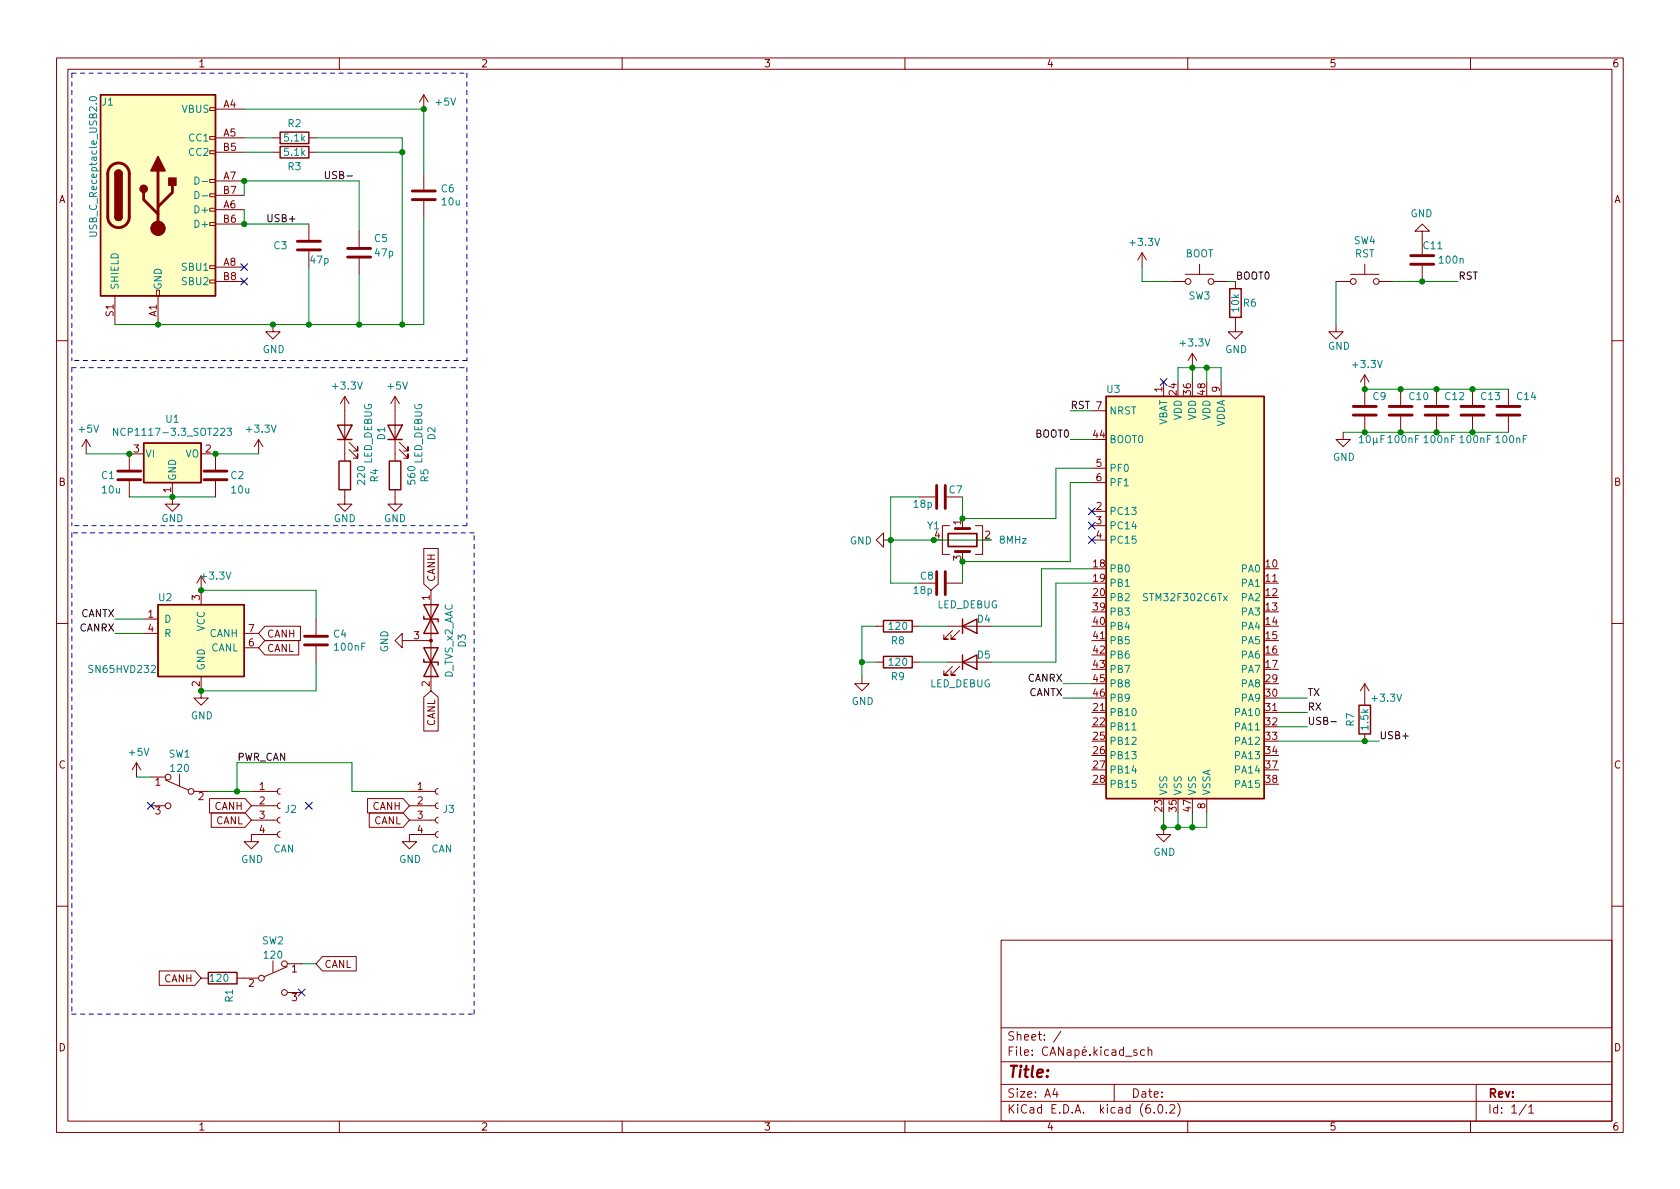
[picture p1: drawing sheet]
<svg xmlns="http://www.w3.org/2000/svg" width="297mm" height="210mm" viewBox="0 0 297 210" stroke-linecap="round" stroke-linejoin="round" font-family="sans-serif">
<g fill="none" stroke="#840000" stroke-width=".18">
<path d="M10 10.2h277v190.1h-277zM12 12.2h273v186.1h-273zM37.1 19h1v.6h-1zM38.1 19.3h5.1M60 10.2v2M74.9 16.8l-.7 1.2M74.9 16.8v2.5M74.9 16.8l.8 1.2M110 10.2v2M160 10.2v2M210 10.2v2M260 10.2v2"/>
<path d="M37.1 39.4h1v.5h-1zM37.1 36.8h1v.5h-1zM37.1 34.3h1v.5h-1zM37.1 31.7h1v.6h-1zM37.1 26.7h1v.5h-1zM37.1 24.1h1v.5h-1zM38.1 24.4h5.1M38.1 26.9h5.1M38.1 37.1h5.1M38.1 32h5.1M38.1 39.6h5.1M38.1 34.5h5.1"/>
<path d="M48.3 24.4h1.2M48.3 26.9h1.2M54.6 24.4h1.3M54.6 26.9h1.3M54.6 39.6v2.8M74.9 30.7v2.8M74.9 35.6v2.7M20.3 52.3v5.1M27.7 51.3h.5v1h-.5zM27.9 52.3v5.1M37.1 49.5h1v.5h-1zM37.1 47h1v.5h-1z"/>
<path d="M38.1 49.8h5.1M38.1 47.2h5.1M48.3 57.4v1.3h1.2l-1.2 1.2-1.3-1.2h1.3M54.6 44.4v2.8M63.5 40.9v2.8M63.5 45.7v2.8M201.9 44.7l-.7 1.3M201.9 44.7v2.5M201.9 44.7l.8 1.3M207 49.8h2.5M209.5 48.5h5.1M212.1 46.7v1.8"/>
<path d="M214.6 49.8h2.6M218.4 56.1v2.6h1.3l-1.3 1.2-1.2-1.2h1.2M218.4 49.8v1.2M236.2 57.4v1.3h1.3l-1.3 1.2-1.3-1.2h1.3M236.2 49.8h2.6M238.8 48.5h5M241.3 46.7v1.8M243.8 49.8h2.6M251.5 40.9h1.2l-1.2-1.3-1.3 1.3h1.3v4.1M251.5 47v2.8M10 60.2h2M15.2 77.7l-.7 1.3"/>
<path d="M15.2 77.7v2.6M15.2 77.7l.8 1.3M45.7 77.7l-.7 1.3M45.7 77.7v2.6M45.7 77.7l.8 1.3M61 70.1v11.4M61 70.1l-.8 1.3M61 70.1l.7 1.3M61.7 79.5l1.5 1.5v-.7v.7h-.7M61.7 78.2l1.5 1.6v-.8v.8h-.7M69.8 70.1v11.4M69.8 70.1l-.7 1.3"/>
<path d="M69.8 70.1l.8 1.3M70.6 79.5l1.5 1.5v-.7v.7h-.7M70.6 78.2l1.5 1.6v-.8v.8h-.7M193 72.6h2.6M205.7 67.6v2.5M210.8 62.5l-.7 1.2M210.8 62.5v2.5M210.8 62.5l.8 1.2M215.9 67.6v2.5M237.5 76.4v1.3h1.3l-1.3 1.3-1.3-1.3h1.3M241.3 66.3v5.3M241.3 73.7v2.7"/>
<path d="M241.3 66.3l-.8 1.3M241.3 66.3l.8 1.3M247.6 68.8v2.8M247.6 73.7v2.7M254 68.8v2.8M254 73.7v2.7M260.3 68.8v2.8M260.3 73.7v2.7M266.7 68.8v2.8M266.7 73.7v2.7M285 60.2h2M22.9 85.1v2.8"/>
<path d="M25.4 80.3h-2.5v2.8M30.5 85.3v3.8h1.2l-1.2 1.3-1.3-1.3h1.3M35.6 80.3h2.5v2.8M38.1 85.1v2.8M61 86.6v2.5h1.2l-1.2 1.3-1.3-1.3h1.3M69.8 86.6v2.5h1.3l-1.3 1.3-1.2-1.3h1.2M74.9 97h2.6v6.3l-1.3 1.1-1.3-1.1zM156.2 95.5v-1.3l-1.3 1.3 1.3 1.3v-1.3h1.3M162.6 87.9h2.8M167.9 93h-1.3v5h1.3M170.2 93v.5M170.2 97.5v.5"/>
<path d="M172.5 93h1.2v5h-1.2M193 90.4h2.6M193 93h2.6M193 95.5h2.6M193 82.8h2.6M193 85.3h2.6M10 110.2h2M25.4 109.5h2.5M25.4 112h2.5M34.8 103.1l.8-1.3v5.1M35.6 119.6v3.8h1.2l-1.2 1.3-1.3-1.3h1.3M43.2 112h2.5"/>
<path d="M43.2 114.5h2.5M46.8 110.7h6.3v2.6h-6.3l-1.1-1.3zM46.8 113.3h6v2.5h-6l-1.1-1.3zM55.9 109.5v2.8M55.9 114.3v2.8M71.1 113.3v-1.3l-1.3 1.3 1.3 1.2v-1.2h5.1M76.2 104.4v17.8M152.4 119.6v1.3h1.3l-1.3 1.3-1.3-1.3h1.3M154.9 117.1h1.3M154.9 110.7h1.3M161.3 117.1h1.3M161.3 110.7h1.3"/>
<path d="M167.4 103.1h2.8M167.6 117.1h5.1M167.6 110.7h7.7M168.4 117.9l-1.5 1.5h.7h-.7v-.8M168.4 111.5l-1.5 1.5h.7h-.7v-.7M169.7 117.9l-1.6 1.5h.8h-.8v-.8M169.7 111.5l-1.6 1.5h.8h-.8v-.7M193 113.3h2.6M223.5 103.1h2.6M285 110.2h2M24.1 134.9l-.7 1.2M24.1 134.9v2.5"/>
<path d="M24.1 134.9l.8 1.2M26.7 137.4h2.5M29.2 137.9l4.1 1.8M31.7 136.9v2M34.3 139.9h2.5M44.4 139.9h4.6M49.5 139.4l-.3 .2-.2 .3 .2 .4 .3 .2M72.4 139.9h4.6M74.9 123.3l1.3-1.1 1.3 1.1v6h-2.6zM77.5 139.4l-.4 .2-.1 .3 .1 .4 .4 .2M193 126h2.6M223.5 126h2.6"/>
<path d="M241.3 120.9l-.8 1.3M241.3 120.9v3.8M241.3 129.8v1.3M241.3 120.9l.8 1.3M26.7 142.5h2.5M37 141.2h6.3l1.1 1.3-1.1 1.3h-6.3zM37.4 143.8h5.9l1.1 1.2-1.1 1.3h-5.9zM44.4 145h4.6M44.4 142.5h4.6M49 147.6h-4.6v1.2h1.3l-1.3 1.3-1.2-1.3h1.2M49.5 147.1l-.3 .1-.2 .4 .2 .3 .3 .2M49.5 144.5l-.3 .2-.2 .3 .2 .4 .3 .1"/>
<path d="M49.5 142l-.3 .1-.2 .4 .2 .3 .3 .2M65 141.2h6.3l1.1 1.3-1.1 1.3h-6.3zM65.3 143.8h6l1.1 1.2-1.1 1.3h-6zM72.4 145h4.6M72.4 142.5h4.6M77 147.6h-4.6v1.2h1.3l-1.3 1.3-1.3-1.3h1.3M77.5 147.1l-.4 .1-.1 .4 .1 .3 .4 .2M77.5 144.5l-.4 .2-.1 .3 .1 .4 .4 .1M77.5 142l-.4 .1-.1 .4 .1 .3 .4 .2M205.7 146.3v1.3h1.3l-1.3 1.2-1.2-1.2h1.2M213.4 141.2v2.6M10 160.2h2"/>
<path d="M28.2 171.7h6.2l1.2 1.3-1.2 1.2h-6.2zM35.6 173h1.2M41.9 173h3.8M48.3 169.9v2.1M50.8 170.9l-4.1 1.8M50.8 170.4h2.5M50.8 175.5h2.5M57 169.2h6v2.5h-6l-1.1-1.3zM177 166.3h108v32h-108zM285 160.2h2M60 198.3v2M110 198.3v2"/>
<path d="M160 198.3v2M177 194.8h108M177 191.8h108M177 187.8h108M177 181.8h108M178.4 185.8h.5M179.1 185.1h-.7v1.5M179.7 185.1v.2M179.7 185.6v1M180.4 185.1v1.3l.2 .2M181.1 186.1l.8-.1-.1-.3-.4-.1-.3 .2 .1 .8h.6M182.5 186.5v.1"/>
<path d="M182.5 185.7v.1M185.2 185.3a.6 .6 0 0 0-.7 0 .6 .6 0 0 0-.2 .7 .56 .56 0 0 0 .3 .6 .56 .56 0 0 0 .6-.1M185.6 186.6l.5-1.5 .5 1.5M185.8 186.2h.7M186.5 192.5l-.4 1h1M186.9 193v1M187.6 182.4l-1.3 1.9M188 185.1v1.5l-.9-1.5v1.5M188.7 185.7h.6l.1 .9M189.4 186l-.5 .1a.29 .29 0 0 0-.3 .2 .29 .29 0 0 0 .3 .3h.5M190.1 185.7l.4-.1 .3 .3v.4l-.2 .3h-.5M190.1 185.6v1.5"/>
<path d="M191.4 186.1l.7-.1-.1-.3-.4-.1-.2 .2v.8h.6M191.9 185.1l-.3 .2M192.7 186.5v.1M193.4 185.1v1.5M193.6 186.1l.4 .5M194 185.6l-.6 .6M194.6 185.1v.2M194.6 185.6v1M196 185.7l-.4-.1-.3 .3v.4l.1 .3h.6M196.6 185.7h.6l.1 .9M197 191.8v3M197.3 186l-.5 .1a.29 .29 0 0 0-.2 .2 .29 .29 0 0 0 .2 .3h.5"/>
<path d="M198.6 185.7l-.4-.1-.3 .3v.4l.2 .3h.5M198.6 185.1v1.5M199 186.8h1.1M201 185.7l-.4-.1-.2 .2 .1 .3 .5 .1v.4h-.6M202.4 185.7l-.5-.1-.3 .3v.4l.2 .3h.6M203 185.8l.2-.2 .4 .1v.9M203 185.1v1.5M204.1 196.7v.1M204.9 195.4l.2-.1a.81 .81 0 0 1 .6 .7 .81 .81 0 0 1-.3 .8h-.2a.81 .81 0 0 1-.6-.6 .81 .81 0 0 1 .3-.8zM206.2 196.7v.1M206.9 195.5l.5-.2 .2 .2 .1 .3-.9 1h.9M208.2 195.1a1.72 1.72 0 0 1 0 2.3"/>
<path d="M210 198.3v2M260 198.3v2M261 191.8v6.5M269.9 195.3l-1.3 1.9M270.3 195.8l.4-.5v1.5M270.3 196.8h.9"/>
<circle cx="210.1" cy="49.8" r=".51"/>
<circle cx="214.1" cy="49.8" r=".51"/>
<circle cx="239.3" cy="49.8" r=".51"/>
<circle cx="243.3" cy="49.8" r=".51"/>
<circle cx="29.7" cy="137.4" r=".51"/>
<circle cx="33.8" cy="139.9" r=".51"/>
<circle cx="29.7" cy="142.5" r=".51"/>
<circle cx="46.2" cy="173" r=".51"/>
<circle cx="50.3" cy="175.5" r=".51"/>
<circle cx="50.3" cy="170.4" r=".51"/>
</g>
<g fill="none" stroke="#840000" stroke-width=".51">
<path d="M19.6 29.4a1.91 1.91 0 0 1 2.1-.4 1.91 1.91 0 0 1 1.2 1.7v7.7a1.91 1.91 0 0 1-1.9 1.9 1.91 1.91 0 0 1-2-1.9l.1-7.8 .1-.7zM25.4 34v1.3l2.5 2.5M27.9 30.2v10.2M30.5 32.8v1.2l-2.6 2.6M72.9 35.3h4.1M72.9 33.8h4.1M52.6 44.2h4M52.6 42.7h4M61.5 45.5h4M61.5 43.9h4M249.4 45.2h4.1M249.4 46.7h4.1"/>
<path d="M239.3 71.9h4M239.3 73.4h4M245.6 71.9h4.1M245.6 73.4h4.1M252 71.9h4M252 73.4h4M258.3 71.9h4.1M258.3 73.4h4.1M264.7 71.9h4M264.7 73.4h4M20.8 83.3h4.1M20.8 84.8h4.1"/>
<path d="M36.1 83.3h4M36.1 84.8h4M165.6 85.8v4.1M167.1 85.8v4.1M168.9 93.5h2.5M168.9 97.5h2.5M53.8 112.5h4.1M53.8 114h4.1M165.6 101.1v4.1M167.1 101.1v4.1"/>
</g>
<g fill="none" stroke="#840000" stroke-width=".25">
<path d="M17.8 16.8h20.3v35.5h-20.3zM20.3 38.3a.64 .64 0 0 0 .7 .7 .64 .64 0 0 0 .6-.7M20.3 30.7a.64 .64 0 0 1 .7-.6 .64 .64 0 0 1 .6 .6M49.5 23.4h5.1v2h-5.1zM49.5 25.9h5.1v2h-5.1zM217.4 51h2.1v5.1h-2.1zM25.4 78.4h10.2v6.9h-10.2zM59.7 75.2h2.5l-1.2 2.5zM59.7 77.7h2.5M68.6 75.2h2.5l-1.3 2.5zM68.6 77.7h2.5M195.6 70.1h27.9v71.1h-27.9z"/>
<path d="M59.9 81.5h2.1v5.1h-2.1zM68.8 81.5h2.1v5.1h-2.1zM27.9 106.9h15.3v12.7h-15.3zM74.9 109v.5h2.6v.5M74.9 116.6v.5h2.6v.5M74.9 106.9h2.6l-2.6 5.1h2.6zM74.9 114.5h2.6l-2.6 5.1h2.6zM156.2 116.1h5.1v2h-5.1zM156.2 109.7h5.1v2.1h-5.1zM170.2 117.1l2.5-1.3v2.6zM170.2 110.7l2.5-1.2v2.5zM170.2 109.5v2.5"/>
<path d="M170.2 115.8v2.6M240.3 124.7h2v5.1h-2zM36.8 172h5.1v2h-5.1z"/>
</g>
<g fill="none" stroke="#008484" stroke-width=".18">
<path d="M15.9 17.2a.69 .69 0 0 1 1.2 .3 .72 .72 0 0 1-1.3-.1zM34.5 31.3a.64 .64 0 0 1 .7 .6 .64 .64 0 0 1-.7 .7zM34.5 33.8a.64 .64 0 0 1 .7 .7 .64 .64 0 0 1-.7 .6zM35.7 32.1h1M35.7 34.6h1M15.8 41h1l.3 .3v.2l-.3 .3h-1M20.8 75.7v1.3l-.7-1.3v1.3M40.2 75.7h.7l-.4 .5 .4 .1v.6l-.2 .1-.5-.1M240.4 77.4l.3-.4v1.3M240.4 78.3h.7M241.7 77.1l.2-.1a.68 .68 0 0 1 .4 .7 .68 .68 0 0 1-.4 .6l-.2-.1-.1-.4zM242.8 77.4v1.3"/>
<path d="M243.4 78.1l.2 .2M243.4 77.4v.8l-.4 .1-.2-.2M244.2 77.6h.4M244.8 77h-.6v1.3M200.2 129.1h.7"/>
</g>
<g fill="#ffffc2" stroke="#ffffc2" stroke-width=".18">
<path d="M195.6 70.1h27.9v71.1h-27.9z"/>
<path d="M27.9 106.9h15.3v12.7h-15.3z"/>
<path d="M25.4 78.4h10.2v6.9h-10.2z"/>
<path d="M17.8 16.8h20.3v35.5h-20.3z"/>
</g>
<path d="M167.6 94.4h5.1v2.2h-5.1z" fill="none" stroke="#840000" stroke-width=".3"/>
<g fill="#840000" stroke="#840000" stroke-width=".25">
<path d="M20.3 38.3h1.3a.64 .64 0 0 1-.6 .7 .64 .64 0 0 1-.7-.7z"/>
<path d="M20.3 30.7h1.3v7.6h-1.3z"/>
<path d="M20.5 30.3a.64 .64 0 0 1 .7-.2 .64 .64 0 0 1 .4 .6h-1.3z"/>
<path d="M27.9 27.7l1.3 2.5h-2.5z"/>
<path d="M29.8 31.5h1.3v1.3h-1.3z"/>
<circle cx="25.4" cy="33.4" r=".63"/>
</g>
<g fill="#840000" stroke="#840000" stroke-width=".18">
<circle cx="27.9" cy="40.4" r="1.27"/>
<circle cx="76.2" cy="113.3" r=".25"/>
</g>
<path d="M61.3 31.1h1M235.3 127.6h1" fill="none" stroke="#000" stroke-width=".18"/>
<path d="M12.7 12.9h69.8M12.7 12.9v50.8M82.5 12.9v50.8M12.7 65h69.8M12.7 65v28M82.5 65v28M82.5 63.7h-69.8M12.7 94.2v85.1M82.5 93h-69.8M83.8 94.2h-71.1M12.7 179.3h71.1M83.8 179.3v-85.1" fill="none" stroke="#0000c2" stroke-width=".18" stroke-dasharray=".8 .8"/>
<g fill="none" stroke="#008400" stroke-width=".18">
<path d="M43.2 19.3h31.7v11.4M43.2 37.1v2.5h11.4M43.2 34.5v-2.5h20.3v8.9M43.2 26.9h5.1M43.2 24.4h5.1M55.9 24.4h15.2v33M55.9 26.9h15.2M74.9 38.3v19.1h-54.6M54.6 47.2v10.2M63.5 48.5v8.9M201.9 47.2v2.6h5.1M217.2 49.8h1.2"/>
<path d="M236.2 49.8v7.6M246.4 49.8h11.4M189.2 77.7h3.8M189.2 72.6h3.8M208.3 67.6v-2.6h7.6v2.6M210.8 65v2.6M213.4 65v2.6M237.5 76.4h29.2M241.3 68.8h25.4M15.2 80.3h7.7M22.9 87.9h15.2M38.1 80.3h7.6"/>
<path d="M157.5 95.5h17.8M162.6 87.9h-5.1v15.2h5.1M193 82.8h-6.3v8.9h-16.5v-3.8M193 85.3h-3.8v14h-19v3.8M20.3 112h5.1M20.3 109.5h5.1M35.6 104.4h20.3v5.1M55.9 117.1v5.1h-20.3M152.4 117.1h2.5M154.9 110.7h-2.5v8.9M162.6 110.7h5M162.6 117.1h5"/>
<path d="M193 100.6h-8.9v10.1h-8.8M193 103.1h-6.3v14h-11.4M24.1 137.4h2.6M36.8 139.9h7.6M41.9 139.9v-5h20.3v5h10.2M188 123.4h5M188 120.9h5M226.1 131.1h17.7M226.1 126h5M226.1 128.5h5M226.1 123.4h5M205.7 143.8v2.5h7.7v-2.5"/>
<path d="M208.3 143.8v2.5M210.8 143.8v2.5M53.3 170.4h2.6"/>
</g>
<g fill="none" stroke="#000084" stroke-width=".18">
<path d="M42.6 46.6l1.2 1.2M42.6 49.2l1.2 1.2M43.8 46.6l-1.2 1.2M43.8 49.2l-1.2 1.2M205.1 66.9l1.2 1.3M206.3 66.9l-1.2 1.3M192.4 92.3l1.2 1.3M192.4 89.8l1.2 1.2M192.4 94.9l1.2 1.2M193.6 92.3l-1.2 1.3M193.6 89.8l-1.2 1.2M193.6 94.9l-1.2 1.2"/>
<path d="M26.1 141.9l1.2 1.2M27.3 141.9l-1.2 1.2M54 141.9l1.2 1.2M55.2 141.9l-1.2 1.2M52.7 174.9l1.2 1.2M53.9 174.9l-1.2 1.2"/>
</g>
<g fill="#008400" stroke="#008400" stroke-width=".18">
<circle cx="208.3" cy="146.3" r=".46"/>
<circle cx="205.7" cy="146.3" r=".46"/>
<circle cx="241.3" cy="68.8" r=".46"/>
<circle cx="247.6" cy="68.8" r=".46"/>
<circle cx="241.3" cy="76.4" r=".46"/>
<circle cx="210.8" cy="146.3" r=".46"/>
<circle cx="241.3" cy="131.1" r=".46"/>
<circle cx="157.5" cy="95.5" r=".46"/>
<circle cx="152.4" cy="117.1" r=".46"/>
<circle cx="254" cy="76.4" r=".46"/>
<circle cx="247.6" cy="76.4" r=".46"/>
<circle cx="254" cy="68.8" r=".46"/>
<circle cx="260.3" cy="68.8" r=".46"/>
<circle cx="213.4" cy="65" r=".46"/>
<circle cx="260.3" cy="76.4" r=".46"/>
<circle cx="251.5" cy="49.8" r=".46"/>
<circle cx="210.8" cy="65" r=".46"/>
<circle cx="165.1" cy="95.5" r=".46"/>
<circle cx="170.2" cy="99.3" r=".46"/>
<circle cx="170.2" cy="91.7" r=".46"/>
<circle cx="41.9" cy="139.9" r=".46"/>
<circle cx="35.6" cy="122.2" r=".46"/>
<circle cx="35.6" cy="104.4" r=".46"/>
<circle cx="27.9" cy="57.4" r=".46"/>
<circle cx="48.3" cy="57.4" r=".46"/>
<circle cx="54.6" cy="57.4" r=".46"/>
<circle cx="63.5" cy="57.4" r=".46"/>
<circle cx="43.2" cy="39.6" r=".46"/>
<circle cx="71.1" cy="26.9" r=".46"/>
<circle cx="74.9" cy="19.3" r=".46"/>
<circle cx="71.1" cy="57.4" r=".46"/>
<circle cx="43.2" cy="32" r=".46"/>
<circle cx="22.9" cy="80.3" r=".46"/>
<circle cx="38.1" cy="80.3" r=".46"/>
<circle cx="30.5" cy="87.9" r=".46"/>
</g>
<text font-size="2.8" fill="#840000" x="178" y="190.6">Title:</text>
<g font-size="2.1" fill="#840000">
<text x="178" y="184">Sheet: /</text>
<text x="178" y="196.9">KiCad E.D.A. kicad (6.0.2)</text>
<text x="178" y="194.1">Size: A4</text>
<text x="200" y="194.1">Date:</text>
<text x="263" y="194.1">Rev:</text>
<text x="263" y="196.9">Id: 1/1</text>
</g>
<g font-size="1.8" fill="#840000">
<text x="35" y="11.9">1</text>
<text x="85" y="11.9">2</text>
<text x="135" y="11.9">3</text>
<text x="185" y="11.9">4</text>
<text x="235" y="11.9">5</text>
<text x="285" y="11.9">6</text>
<text x="39.5" y="19">A4</text>
<text x="39.5" y="24.1">A5</text>
<text x="39.5" y="26.7">B5</text>
<text x="10.3" y="35.9">A</text>
<text x="39.5" y="31.7">A7</text>
<text x="39.5" y="34.3">B7</text>
<text x="285.3" y="35.9">A</text>
<text x="39.5" y="36.8">A6</text>
<text x="39.5" y="39.4">B6</text>
<text x="39.5" y="47">A8</text>
<text x="39.5" y="49.5">B8</text>
<text x="20.1" y="55.9" transform="rotate(-90 20.1 55.9)">S1</text>
<text x="27.7" y="56" transform="rotate(-90 27.7 56)">A1</text>
<text x="205.5" y="69.3" transform="rotate(-90 205.5 69.3)">1</text>
<text x="208" y="69.8" transform="rotate(-90 208 69.8)">24</text>
<text x="210.6" y="69.8" transform="rotate(-90 210.6 69.8)">36</text>
<text x="213.1" y="69.8" transform="rotate(-90 213.1 69.8)">48</text>
<text x="215.6" y="69.3" transform="rotate(-90 215.6 69.3)">9</text>
<text x="193.3" y="77.5">44</text>
<text x="23.6" y="80">3</text>
<text x="36.3" y="80">2</text>
<text x="193.8" y="82.5">5</text>
<text x="10.3" y="85.9">B</text>
<text x="30.2" y="87.1" transform="rotate(-90 30.2 87.1)">1</text>
<text x="193.8" y="85.1">6</text>
<text x="285.3" y="85.9">B</text>
<text x="169.9" y="92.8" transform="rotate(-90 169.9 92.8)">1</text>
<text x="174.1" y="95.2">2</text>
<text x="193.8" y="90.2">2</text>
<text x="193.8" y="92.7">3</text>
<text x="193.8" y="95.2">4</text>
<text x="169.9" y="99.2" transform="rotate(-90 169.9 99.2)">3</text>
<text x="193.3" y="100.3">18</text>
<text x="223.8" y="100.3">10</text>
<text x="35.3" y="106.2" transform="rotate(-90 35.3 106.2)">3</text>
<text x="75.9" y="106.2" transform="rotate(-90 75.9 106.2)">1</text>
<text x="76.9" y="103" transform="rotate(-90 76.9 103)">CANH</text>
<text x="193.3" y="102.9">19</text>
<text x="193.3" y="105.4">20</text>
<text x="193.3" y="107.9">39</text>
<text x="223.8" y="102.9">11</text>
<text x="223.8" y="105.4">12</text>
<text x="223.8" y="107.9">13</text>
<text x="26.2" y="109.2">1</text>
<text x="26.2" y="111.8">4</text>
<text x="44" y="111.8">7</text>
<text x="47.1" y="112.7">CANH</text>
<text x="73.2" y="113">3</text>
<text x="193.3" y="110.5">40</text>
<text x="193.3" y="113">41</text>
<text x="223.8" y="110.5">14</text>
<text x="223.8" y="113">15</text>
<text x="44" y="114.3">6</text>
<text x="47.1" y="115.3">CANL</text>
<text x="193.3" y="115.6">42</text>
<text x="193.3" y="118.1">43</text>
<text x="223.8" y="115.6">16</text>
<text x="223.8" y="118.1">17</text>
<text x="35.3" y="121.4" transform="rotate(-90 35.3 121.4)">2</text>
<text x="75.9" y="121.4" transform="rotate(-90 75.9 121.4)">2</text>
<text x="193.3" y="125.7">21</text>
<text x="193.3" y="120.6">45</text>
<text x="193.3" y="123.2">46</text>
<text x="223.8" y="120.6">29</text>
<text x="223.8" y="123.2">30</text>
<text x="223.8" y="125.7">31</text>
<text x="76.9" y="128.5" transform="rotate(-90 76.9 128.5)">CANL</text>
<text x="193.3" y="128.3">22</text>
<text x="193.3" y="130.8">25</text>
<text x="223.8" y="128.3">32</text>
<text x="223.8" y="130.8">33</text>
<text x="10.3" y="135.9">C</text>
<text x="193.3" y="133.3">26</text>
<text x="193.3" y="135.9">27</text>
<text x="223.8" y="133.3">34</text>
<text x="223.8" y="135.9">37</text>
<text x="285.3" y="135.9">C</text>
<text x="27.4" y="138.9">1</text>
<text x="35.1" y="141.5">2</text>
<text x="37.9" y="143.2">CANH</text>
<text x="45.9" y="139.7">1</text>
<text x="45.9" y="142.2">2</text>
<text x="65.9" y="143.2">CANH</text>
<text x="73.8" y="139.7">1</text>
<text x="73.8" y="142.2">2</text>
<text x="193.3" y="138.4">28</text>
<text x="205.5" y="143.5" transform="rotate(-90 205.5 143.5)">23</text>
<text x="208" y="143.5" transform="rotate(-90 208 143.5)">35</text>
<text x="210.6" y="143.5" transform="rotate(-90 210.6 143.5)">47</text>
<text x="213.1" y="143" transform="rotate(-90 213.1 143)">8</text>
<text x="223.8" y="138.4">38</text>
<text x="27.4" y="144">3</text>
<text x="38.1" y="145.8">CANL</text>
<text x="45.9" y="144.8">3</text>
<text x="45.9" y="147.3">4</text>
<text x="66" y="145.8">CANL</text>
<text x="73.8" y="144.8">3</text>
<text x="73.8" y="147.3">4</text>
<text x="29" y="173.7">CANH</text>
<text x="51.6" y="172">1</text>
<text x="57.3" y="171.2">CANL</text>
<text x="44" y="174.5">2</text>
<text x="51.6" y="177">3</text>
<text x="10.3" y="185.9">D</text>
<text x="285.3" y="185.9">D</text>
<text x="35" y="199.9">1</text>
<text x="85" y="199.9">2</text>
<text x="135" y="199.9">3</text>
<text x="185" y="199.9">4</text>
<text x="235" y="199.9">5</text>
<text x="285" y="199.9">6</text>
</g>
<g font-size="1.8" fill="#008484">
<text x="18.1" y="18.7">J1</text>
<text x="32.2" y="19.9">VBUS</text>
<text x="50.9" y="22.5">R2</text>
<text x="77.1" y="18.7">+5V</text>
<text x="33.5" y="25">CC1</text>
<text x="33.5" y="27.6">CC2</text>
<text x="50.3" y="25">5.1k</text>
<text x="50.3" y="27.6">5.1k</text>
<text x="50.9" y="30.1">R3</text>
<text x="78" y="34">C6</text>
<text x="17.1" y="41.2" transform="rotate(-90 17.1 41.2)">USB_C_Receptacle_USB2.0</text>
<text x="34.8" y="37.7">D+</text>
<text x="34.8" y="40.3">D+</text>
<text x="78.2" y="36.3">10u</text>
<text x="249.4" y="38.4">GND</text>
<text x="32.4" y="47.9">SBU1</text>
<text x="48.4" y="44.1">C3</text>
<text x="54.9" y="46.6">47p</text>
<text x="66.2" y="42.8">C5</text>
<text x="66.4" y="45.3">47p</text>
<text x="200" y="43.5">+3.3V</text>
<text x="209.5" y="45.5">BOOT</text>
<text x="239.4" y="43.2">SW4</text>
<text x="239.5" y="45.5">RST</text>
<text x="251.7" y="44.1">C11</text>
<text x="254.6" y="46.6">100n</text>
<text x="21" y="51.3" transform="rotate(-90 21 51.3)">SHIELD</text>
<text x="28.6" y="51.3" transform="rotate(-90 28.6 51.3)">GND</text>
<text x="32.4" y="50.4">SBU2</text>
<text x="210.2" y="53">SW3</text>
<text x="219.1" y="55.1" transform="rotate(-90 219.1 55.1)">10k</text>
<text x="219.8" y="54.2">R6</text>
<text x="46.4" y="62.4">GND</text>
<text x="208.9" y="61.3">+3.3V</text>
<text x="216.6" y="62.4">GND</text>
<text x="234.8" y="61.8">GND</text>
<text x="239.3" y="65.1">+3.3V</text>
<text x="59" y="68.9">+3.3V</text>
<text x="68.6" y="68.9">+5V</text>
<text x="195.7" y="69.5">U3</text>
<text x="242.8" y="70.7">C9</text>
<text x="249.2" y="70.7">C10</text>
<text x="255.6" y="70.7">C12</text>
<text x="261.9" y="70.7">C13</text>
<text x="268.3" y="70.7">C14</text>
<text x="14" y="76.5">+5V</text>
<text x="21.3" y="77.1">NCP1117-3.3_SOT223</text>
<text x="29.3" y="74.7">U1</text>
<text x="43.8" y="76.5">+3.3V</text>
<text x="68.1" y="77.8" transform="rotate(-90 68.1 77.8)">D1</text>
<text x="77" y="77.8" transform="rotate(-90 77 77.8)">D2</text>
<text x="196.1" y="73.3">NRST</text>
<text x="206.4" y="75.4" transform="rotate(-90 206.4 75.4)">VBAT</text>
<text x="208.9" y="74.3" transform="rotate(-90 208.9 74.3)">VDD</text>
<text x="211.5" y="74.3" transform="rotate(-90 211.5 74.3)">VDD</text>
<text x="214" y="74.3" transform="rotate(-90 214 74.3)">VDD</text>
<text x="216.5" y="75.6" transform="rotate(-90 216.5 75.6)">VDDA</text>
<text x="25.7" y="80.9">VI</text>
<text x="32.7" y="80.9">VO</text>
<text x="65.8" y="82.1" transform="rotate(-90 65.8 82.1)">LED_DEBUG</text>
<text x="74.7" y="82.1" transform="rotate(-90 74.7 82.1)">LED_DEBUG</text>
<text x="196.1" y="78.4">BOOT0</text>
<text x="196.1" y="83.4">PF0</text>
<text x="235.7" y="81.5">GND</text>
<text x="245.6" y="78.4">100nF</text>
<text x="251.9" y="78.4">100nF</text>
<text x="258.3" y="78.4">100nF</text>
<text x="264.6" y="78.4">100nF</text>
<text x="18" y="84.7">C1</text>
<text x="18.1" y="87.2">10u</text>
<text x="31.1" y="85.1" transform="rotate(-90 31.1 85.1)">GND</text>
<text x="40.8" y="84.7">C2</text>
<text x="41" y="87.2">10u</text>
<text x="64.5" y="85.5" transform="rotate(-90 64.5 85.5)">220</text>
<text x="66.9" y="85.2" transform="rotate(-90 66.9 85.2)">R4</text>
<text x="73.4" y="85.5" transform="rotate(-90 73.4 85.5)">560</text>
<text x="75.7" y="85.2" transform="rotate(-90 75.7 85.2)">R5</text>
<text x="161.6" y="89.8">18p</text>
<text x="167.8" y="87.2">C7</text>
<text x="196.1" y="86">PF1</text>
<text x="28.5" y="92.3">GND</text>
<text x="59" y="92.3">GND</text>
<text x="67.9" y="92.3">GND</text>
<text x="164" y="93.6">Y1</text>
<text x="165.2" y="95.2">4</text>
<text x="196.1" y="91.1">PC13</text>
<text x="196.1" y="93.6">PC14</text>
<text x="150.2" y="96.3">GND</text>
<text x="176.8" y="96.1">8MHz</text>
<text x="196.1" y="101.2">PB0</text>
<text x="196.1" y="96.1">PC15</text>
<text x="219.6" y="101.2">PA0</text>
<text x="28.1" y="106.3">U2</text>
<text x="35.8" y="102.5">+3.3V</text>
<text x="161.6" y="105">18p</text>
<text x="162.7" y="102.5">C8</text>
<text x="165.6" y="107.6">LED_DEBUG</text>
<text x="196.1" y="103.8">PB1</text>
<text x="196.1" y="106.3">PB2</text>
<text x="202.5" y="106.3">STM32F302C6Tx</text>
<text x="219.6" y="103.8">PA1</text>
<text x="219.6" y="106.3">PA2</text>
<text x="29" y="110.1">D</text>
<text x="29" y="112.6">R</text>
<text x="36.2" y="111.7" transform="rotate(-90 36.2 111.7)">VCC</text>
<text x="37.1" y="112.6">CANH</text>
<text x="59" y="112.7">C4</text>
<text x="157.3" y="111.4">120</text>
<text x="157.6" y="113.9">R8</text>
<text x="172.8" y="110.1">D4</text>
<text x="196.1" y="108.8">PB3</text>
<text x="196.1" y="111.4">PB4</text>
<text x="196.1" y="113.9">PB5</text>
<text x="219.6" y="108.8">PA3</text>
<text x="219.6" y="111.4">PA4</text>
<text x="219.6" y="113.9">PA5</text>
<text x="16" y="119">SN65HVD232</text>
<text x="36.2" y="118.6" transform="rotate(-90 36.2 118.6)">GND</text>
<text x="37.3" y="115.2">CANL</text>
<text x="59.3" y="115.1">100nF</text>
<text x="68.6" y="115.4" transform="rotate(-90 68.6 115.4)">GND</text>
<text x="82.3" y="114.4" transform="rotate(-90 82.3 114.4)">D3</text>
<text x="157.3" y="117.7">120</text>
<text x="172.8" y="116.5">D5</text>
<text x="196.1" y="116.5">PB6</text>
<text x="196.1" y="119">PB7</text>
<text x="219.6" y="116.5">PA6</text>
<text x="219.6" y="119">PA7</text>
<text x="80" y="120" transform="rotate(-90 80 120)">D_TVS_x2_AAC</text>
<text x="150.6" y="124.7">GND</text>
<text x="157.6" y="120.3">R9</text>
<text x="164.4" y="121.5">LED_DEBUG</text>
<text x="196.1" y="121.5">PB8</text>
<text x="196.1" y="124.1">PB9</text>
<text x="219.6" y="121.5">PA8</text>
<text x="219.6" y="124.1">PA9</text>
<text x="242.8" y="124.1">+3.3V</text>
<text x="33.7" y="127.2">GND</text>
<text x="196.1" y="126.6">PB10</text>
<text x="196.1" y="129.2">PB11</text>
<text x="196.1" y="131.7">PB12</text>
<text x="218.6" y="126.6">PA10</text>
<text x="218.6" y="129.2">PA11</text>
<text x="218.6" y="131.7">PA12</text>
<text x="239.4" y="128.4" transform="rotate(-90 239.4 128.4)">R7</text>
<text x="241.9" y="129" transform="rotate(-90 241.9 129)">1.5k</text>
<text x="22.9" y="133.6">+5V</text>
<text x="29.8" y="134">SW1</text>
<text x="30.3" y="136.5">120</text>
<text x="196.1" y="134.2">PB13</text>
<text x="196.1" y="136.8">PB14</text>
<text x="218.6" y="134.2">PA13</text>
<text x="218.6" y="136.8">PA14</text>
<text x="50.4" y="143.7">J2</text>
<text x="78.4" y="143.7">J3</text>
<text x="196.1" y="139.3">PB15</text>
<text x="206.4" y="140.7" transform="rotate(-90 206.4 140.7)">VSS</text>
<text x="208.9" y="140.7" transform="rotate(-90 208.9 140.7)">VSS</text>
<text x="211.5" y="140.7" transform="rotate(-90 211.5 140.7)">VSS</text>
<text x="214" y="140.7" transform="rotate(-90 214 140.7)">VSSA</text>
<text x="218.6" y="139.3">PA15</text>
<text x="42.6" y="152.6">GND</text>
<text x="48.3" y="150.7">CAN</text>
<text x="70.6" y="152.6">GND</text>
<text x="76.2" y="150.7">CAN</text>
<text x="203.9" y="151.3">GND</text>
<text x="46.3" y="167">SW2</text>
<text x="37.2" y="173.6">120</text>
<text x="46.8" y="169.5">120</text>
<text x="41.2" y="177.2" transform="rotate(-90 41.2 177.2)">R1</text>
</g>
<g font-size="1.8">
<text x="57.1" y="31.6">USB-</text>
<text x="47" y="39.3">USB+</text>
<text x="218.4" y="49.4">BOOT0</text>
<text x="257.8" y="49.4">RST</text>
<text x="183.1" y="77.4">BOOT0</text>
<text x="189.2" y="72.3">RST 7</text>
<text x="14" y="111.7">CANRX</text>
<text x="14.2" y="109.1">CANTX</text>
<text x="181.7" y="120.5">CANRX</text>
<text x="181.9" y="123.1">CANTX</text>
<text x="231.1" y="125.6">RX</text>
<text x="231.1" y="123.1">TX</text>
<text x="231.1" y="128.2">USB-</text>
<text x="243.8" y="130.7">USB+</text>
<text x="41.9" y="134.5">PWR_CAN</text>
</g>
</svg>
